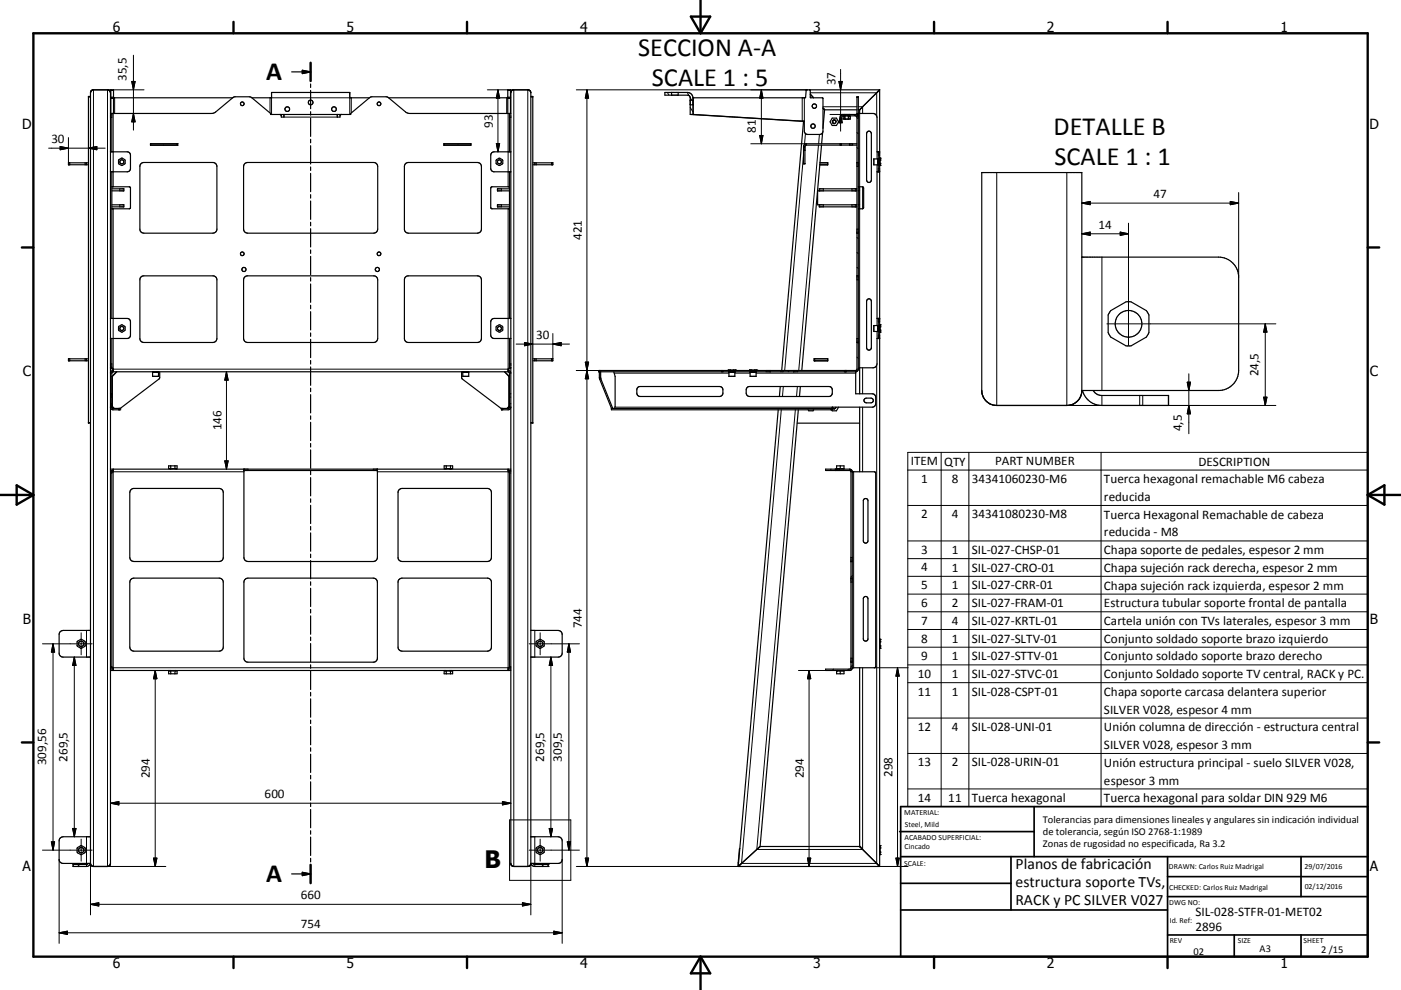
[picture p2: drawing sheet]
<svg xmlns="http://www.w3.org/2000/svg" width="420mm" height="297mm" viewBox="0 0 420 297" stroke-linecap="round" stroke-linejoin="round" font-family="sans-serif">
<g fill="none" stroke="#000" stroke-width=".36">
<path d="M93.1 18.8v5.5M27.1 28.9h-.6v98.1h.6M27.4 27.2l.4-.2h4.6l.6 .3 .1 .5v231.2a.91 .91 0 0 1-.9 1h-4.2a.91 .91 0 0 1-.9-1v-231.2zM33.1 34h30.7l.9-.4 5.2-4.3 .6-.3 4.7 .1 5.9 4.9v.3h24v-.3l5.8-4.7 .6-.3 4.7 .1 5.4 4.5 .9 .4h30.7M33.2 34v-7h.8v7M33.2 29.3h36.6M33.5 34v11.5M75.5 29.3h5.9v-1.6h23.5v1.6h5.9M83.9 34.3l.4 .2v.6h.8v-.8M87.4 21.6h5.7M90.6 21.1l2.5 .5-2.5 .5zM93.1 25.2v1"/>
<path d="M93.1 27.1v5.5M93.1 33.5v1M93.1 35.4v5.5M101.1 34.3v.8h.8l.1-.6 .3-.2M116.5 29.3h36.6M152.2 34v-7h.9v7M152.7 34v11.5M153.3 27.3l.6-.3h4.5l.6 .3 .1 .5v231.2l-.1 .5-.8 .5h-4.2l-.5-.2-.3-.6zM159.1 28.9h.6v98.1h-.6M201.3 27.7v.9M203.3 27.7v.9M206.9 30.1h.8"/>
<path d="M206.9 31.4h.8M207.2 34.3l33.9 2 .1 3.3 .3 .5 .7 .2h3.5l.7-.2 .2-.3M207.7 29.3a1.64 1.64 0 0 0-1.6-1.6h-6.8v.9h6.8l.6 .2 .2 .5v5l33.6 2M207.7 29.3v5M240.9 36.3l-6.5 74.9M241.7 27.1l-.2 2.1-.2 .1h-33.6M241.7 27h22v233M241.7 27h.1M241.7 27v.1M241.8 27l-.1 .1M241.9 27h-.1M242.7 27l.2 .2 .1 2.1 3.7 .1-.1 10.4"/>
<path d="M242.9 28.2l1 1.1M246.6 39.8l-.3 3.3M246.7 32.4l.5 .5M247.2 32.9h.1M247.2 32.9l-.5 5.6M247.2 32.9h9.7M249.5 35.4h1.3l.6 1.2-.6 1h-1.3l-.6-1zM252.7 34.8v.9h2.2v-.9M253 34.3v.6h-.3M253.3 34.8v.9M254.3 34.8v.9M254.6 34.3v.6h.3"/>
<path d="M254.7 34.8v.1M256.9 34.4l-4.6-.1v.5h4.2l.4 .2v75.9l-.1 .2-77.3 .1v.3h77M256.9 34.3h.4M256.9 34.4v-5.4h.4v81.7l-.2 .6-.6 .2M256.9 34l5.1 .1 .8 .6 .1 10.8h.8M256.9 34.4l.4 .7M257.3 32.9h.4M260.1 39.5a.7 .7 0 0 1 .7-.1 .7 .7 0 0 1 .4 .6v14.1a.71 .71 0 0 1-.7 .6 .71 .71 0 0 1-.7-.6v-14.1zM263.7 27l-6 5.9v1.1M263.7 27h.1M25.5 48.8v.6M25.9 48.8v.6"/>
<path d="M26.5 48.8h-6v.6h6M33.1 45.5l5.3 .1 .5 .3 .2 .6v4.1l-.3 .7-.7 .2h-5M33.5 51.5v44M33.5 56h5.2l.4 .3-.1 6.2-5.5 .1M33.5 56.6h3.6v.7h-3.6M42.4 49l.7-.3h20.7l.8 .3 .4 .9v18.8l-.2 .8-1 .5h-20.7l-.7-.3-.5-1v-18.8zM45.1 43.1h8v.5l-8-.1zM48.9 43.5v.1M73.5 49l.7-.3 38.4 .2 .5 .5 .1 .5-.1 19.4-.5 .5-.6 .2-38.3-.2-.4-.3-.3-.8v-18.8zM93.1 41.8v1.1M93.1 43.7v5.5M93.1 50.1v1"/>
<path d="M93.1 52v5.5M93.1 58.4v1M121.7 49l.7-.3h20.7l.8 .3 .4 .9v18.8l-.2 .8-1 .5h-20.7l-.7-.3-.5-1v-18.8zM133.1 43.1h8.1v.5l-8.1-.1zM137.3 43.5v.1M148.9 47.9l.7-.4 1 .4v1.3l-.8 .4-.9-.4zM152.7 51.5v44M152.7 56h-5.2l-.4 .4 .1 6.1 5.5 .1M152.7 56.6h-3.6v.7h3.6M153.2 45.5l-5.3 .1-.5 .3-.3 .6v4.1l.4 .7 .6 .2h5.1M159.7 48.8h6.1v.6h-6.1M160.3 48.8v.6"/>
<path d="M160.7 48.8v.6M245.8 49.4h2.4M245.8 48.8h2.4M245.8 48.8h2.4v.7h-2.4M246.3 43.5l-5.9 67.7M256.6 56.6v.7M256.9 43.1l-15.6 .2-.4 .6v5.3h.4v-5.3l.3-.3 15.3-.1M256.9 48.7h.4M256.9 56.6h-11.3v.7M256.9 57.3h-11.8v4.1h11.8M257.3 56l1.3 .1 .3 .3v6l-.4 .2h-1.2M257.3 57.3h.4"/>
<path d="M257.7 56v6.6M263.2 47.7h-1.2v1.8h1.2M263.2 47.7v1.8M263.2 47.7h.1M263.2 47.7l.1 .2M263.3 47.9v.1M263.3 49.2l-.1 .3M263.3 45.5v6M263.3 48.2v.7M263.3 49.2h.1M263.7 51.5h-.8v44h.8M263.7 47.6l.1 2.1"/>
<path d="M263.7 49.1l.1 .1M263.7 49h.1M263.7 49.6l.1 .1M263.8 48.1h.1M263.8 48.1h-.1M263.8 49.6v.1M263.8 49h.1M263.8 47.9l-.1 .1M294.3 51.8h30v65.8a4.5 4.5 0 0 1-4.5 4h-21a4.5 4.5 0 0 1-4.5-4.4zM33.5 61.4h3.6v.7h-3.6M93.1 60.3v5.5M93.1 66.7v1"/>
<path d="M93.1 68.6v5.5M93.1 75v1M93.1 76.9v5.5M152.7 61.4h-3.6v.7h3.6M245.6 61.4v.7h11.3M256.6 61.4v.7M256.9 70h.4M257.3 61.4h.4M324.3 77.1h41a6 6 0 0 1 6.1 6v28.1a6 6 0 0 1-6.1 6h-41M33.1 95.5l5.3 .1 .5 .3 .2 .7v3.9l-.3 .8-.7 .3h-5M35.7 97.9l.7-.4 1 .4v1.3l-.7 .4-1-.4zM42.4 83l.7-.2h20.7l.8 .2 .4 1v17.6l-.2 .7-1 .4h-20.7l-.7-.2-.5-.9v-17.6z"/>
<path d="M73.3 83.2l.9-.4 38.4 .1 .5 .5 .1 .6-.1 18.1-.3 .4-.8 .2-38.3-.1-.4-.3-.3-.7v-17.6zM93.1 83.3v1M93.1 85.2v5.5M93.1 91.6v1M93.1 93.5v5.5M93.1 99.9v1M121.5 83.2l.9-.4h20.7l.8 .2 .4 1v17.6l-.2 .7-1 .4h-20.7l-.7-.2-.5-.9v-17.6zM148.9 97.9l.7-.4 1 .4v1.3l-.7 .4-1-.4zM153.2 95.5l-5.3 .1-.5 .3-.3 .7v3.9l.4 .8 .6 .3h5.1M256.9 82.8h.4M260.1 89.8a.72 .72 0 0 1 .7-.1 .72 .72 0 0 1 .4 .6v14a.71 .71 0 0 1-.7 .7 .71 .71 0 0 1-.7-.7v-14zM263.2 97.7h-1.2v1.7h1.2"/>
<path d="M263.2 97.7v1.7M263.2 97.7h.1M263.2 97.7l.1 .2M263.3 99.2l-.1 .2M263.3 95.5v6.1M263.3 98.2v.7M263.3 99.1v.1M263.7 97.5v2M263.7 99.1l.1 .1M263.7 99h.1M263.8 98.1h.1M263.8 97.9l-.1 .1"/>
<path d="M263.8 98.1h-.1M263.8 99h.1M263.8 97.9h.1M25.5 107.6v.6M25.9 107.6v.6M26.5 107.6h-6v.6h6M33.1 118.1h.4M33.5 101.6l.1 8.8M33.5 110.3h-.4l.8 .4M33.6 110.4v.1M33.6 112.9v9.1M33.6 112.9h.1"/>
<path d="M33.6 110.5l.3 .2M33.7 112.9v9.1M33.9 110.7v.8M33.9 111.5l-.4 .4v10.3M33.9 111.5h118.4M33.9 111.2l-.5 .2-.3 .5M34.9 111.5l-1.3 1.4M35 111.5l-1.3 1.4M45.7 111.5v1.4h1.8v-1.4M45.7 111.7h1.8M45.9 111.5h.6M46.8 111.5h.6"/>
<path d="M47.9 111.5v1.7l-.2 .5-11.7 8.8h-2.2l-.3-.3M93.1 101.8v5.5M93.1 108.2v1M93.1 110.1v5.5M93.1 116.5v1M93.1 118.4v5.5M138.4 111.5v1.7l.2 .5 11.6 8.8h2.3l.2-.3M138.7 111.5v1.4h1.8v-1.4M138.7 111.7h1.8M138.9 111.5h.6M139.8 111.5h.6M151.2 111.5l1.4 1.4"/>
<path d="M151.3 111.5l1.4 1.4M152.3 111.5l.4 .4v10.3M152.3 111.2l.6 .2 .3 .5M152.5 110.7l-.2 .8M152.6 112.9h.1M152.6 112.9v9.1M152.7 112.9v9.1M152.7 110.4l.5-.1-.7 .4M152.7 101.6v8.8l-.3 .3M152.7 118.1h.5M159.7 107.6h6.1v.6h-6.1M160.3 107.6v.6"/>
<path d="M160.7 107.6v.6M179.7 111.5v2.1l3.6 8.9M180.1 111.5l.1 2.2 3.5 8.8M184 111.5l.4 1.4v9.1l-.2 .5M191.1 116.3l.8-.3h23.8h.4l.5 .5 .1 1.4-.4 .8-.6 .3h-23.8l-.6-.3-.4-.5zM218.3 111.1h2.2M218.3 111.1l.1 .1M218.4 111.1h-.1M218.5 111.7v1.2h1.8v-1.2M218.5 111.7h1.8M218.5 111.6v.1M218.5 111.6h.1"/>
<path d="M218.8 111.1h.1M218.8 111.1l.1 .1M218.8 111.5l-.2 .1M219 111.1h.1M219 111.1v.1M219.1 111.5h.7M219.9 111.1h.1M219.9 111.1v.1M220 111.5l.3 .2M220 111.1v.1M220.1 111.1h-.1M220.5 111.1h.1"/>
<path d="M220.5 111.1l-.1 .1M224.1 116.2l.6-.2h23.8h.5l.4 .5 .1 1.4-.2 .7-.8 .4h-23.8l-.6-.3-.4-.5v-1.5zM224.7 111.1h2.2M224.7 111.1h.1M224.7 111.1l.1 .1M224.9 111.7v1.2h1.8v-1.2M224.9 111.7h1.8M225.1 111.1h.1M225.2 111.1v.1M225.2 111.5l-.3 .2M225.3 111.1v.1M225.3 111.1h.1"/>
<path d="M225.4 111.5h.8M226.2 111.1h.1M226.2 111.1v.1M226.4 111.5v.1M226.4 111.1l-.1 .1M226.4 111.1h.1M226.4 111.6h.1M226.5 111.6h.1M226.7 111.6h-.1M226.7 111.6v.1M226.9 111.1h.1M226.9 111.1l-.1 .1"/>
<path d="M230.9 111.2v.3M233.9 116l-.2 3M234.1 111.2v.3M234.7 111.2v.3M237.9 111.2v.3M240 116l-.3 3M244.1 107.6h4.1v.7l-4.1-.1zM253.5 111.2v.3M256.5 111.5v6.6h5l.7 .3 .3 .5v2.2l-.5 1-12.5 .1v.7h-66.2v-.4M256.9 102.7h.4M257.7 110.3v7.8M257.7 110.3l-.4 .4"/>
<path d="M259.2 119.7l.5-.3h1.4a.71 .71 0 0 1 .7 .7 .71 .71 0 0 1-.7 .8h-1.4a.7 .7 0 0 1-.6-.4 .7 .7 0 0 1 .1-.8zM263.7 101.6h-.8v7.6l-.2 .7-1 .4h-4M324.5 117.2a6 6 0 0 0 5.9 4.4h20v-3h-20a3 3 0 0 1-2.7-1.4M33.5 122.2h-.4v.2l.6 .5h2.2v-.4M33.6 122l.5 .5M33.6 122h.1M33.7 122l.6 .5M51.2 139.8v.9M52.5 139.8v.8M93.1 124.8v1M93.1 126.7v5.5M93.1 133.1v1"/>
<path d="M93.1 135v5.5M133.8 139.8v.8M135.1 139.8v.9M152.6 122h.1M152.6 122l-.6 .5M152.7 122l-.6 .5M152.7 122.2h.5l-.3 .5-.4 .2h-2.2v-.4M183.3 122.5h66.2M233.3 122.9l-12 137.1M239 127h18.7M239.3 122.9l-11.4 131.1M242.3 122.9l.2 .3h1.3l.1-.3"/>
<path d="M249.6 122.2a.49 .49 0 0 0 .5 .4 .49 .49 0 0 0 .5-.4M251.4 122.2l-.6 1h-1.3l-.2-.3M251.9 139.8v.9M257.7 122.2v19.3M33.1 140.7h120.1M33.1 141.2h.8M33.5 141.5v58.8M33.9 140.7v.8h-.8M39.4 146.8l.7-.3h25.6l.8 .3 .4 1v19.4l-.2 .8-1 .5h-25.6l-.7-.3-.5-1v-19.4zM51 140.7l-.4-.1v-.8h2.5v.9M51.5 140.7v-.1h1.4v.1M52.6 140.6v.1"/>
<path d="M73.1 141.2h40M73.1 140.7v26.5l.3 .8 .9 .5h37.6l.8-.3 .4-1v-26.5M93.1 141.4v1M93.1 143.3v5.5M93.1 149.7v1M93.1 151.6v5.5M93.1 157.9v1.1M93.1 159.9v5.5M119.6 147l.9-.5h25.6l.8 .3 .4 1v19.4l-.2 .8-1 .5h-25.6l-.7-.3-.5-1v-19.4zM133.2 140.7v-.9h2.5v.8l-.5 .1M133.3 140.7v-.1h1.5v.1M133.6 140.6v.1"/>
<path d="M152.3 140.7v.8h.9M152.3 141.2h.9M152.7 141.5v58.8M250.4 140.7v.5M250.8 140.6h.9v.1M250.8 140.7v-.9h2.2v.9M251.1 140.6v.1M252.7 140.6v.1M253 140.6h-.8v.1M255.5 141.5l-.2-.5-.6-.3h-7.2v.5h7.4l.2 .2v59.1l-.4 .2h-7.2v.5h7.2l.6-.3 .2-.6M255.5 141.5h6.6l.4 .4v58.1l-.2 .3h-6.8M255.5 141.5v58.8"/>
<path d="M258.9 149.9a.71 .71 0 0 1 .8-.3 .71 .71 0 0 1 .5 .6v12a.7 .7 0 0 1-.7 .8 .7 .7 0 0 1-.7-.8zM39.2 173.9l.9-.5h25.6l.8 .3 .4 1v19.4l-.2 .8-1 .5h-25.6l-.7-.3-.5-1v-19.4zM73.4 173.9l.9-.5 38.2 .2 .5 .5 .1 .6-.1 23.3-.5 .6-.6 .1-38.1-.1-.4-.4-.3-.7v-22.8zM93.1 166.2v1.1M93.1 168.2v5.5M93.1 174.6v1M93.1 176.5v5.5M119.6 173.9l.9-.5h25.6l.8 .3 .4 1v19.4l-.2 .8-1 .5h-25.6l-.7-.3-.5-1v-19.4zM255.1 168.5h.4M255.1 173.4h.4M258.9 179.3a.7 .7 0 0 1 .8-.3 .7 .7 0 0 1 .5 .6v12a.7 .7 0 0 1-.7 .7 .7 .7 0 0 1-.7-.7zM27.1 189.1h-8.2l-.9 .5-.3 .8v5.5l.5 1 .7 .2h8.2"/>
<path d="M93.1 182.8v1.1M93.1 184.8v5.5M93.1 191.1v1.1M93.1 193.1v5.5M93.1 199.4v1.1M159.1 189.1h8.2l1 .5 .2 .8v5.5l-.4 1-.8 .2h-8.2M160.9 192.4l.9-.6 1.2 .6 .2 .2-.2 1.3-.9 .6-1.2-.6-.2-.2zM255.1 198.7h.4M263.7 191.9v2.5M263.7 193.8l.1 .1M263.7 193.8h.1M263.8 192.5v.1"/>
<path d="M263.8 192.5h-.1M263.8 193.7v.1M263.8 192.4l-.1 .1M33.1 201.2h120.1M33.1 200.7h.8M33.1 200.3h.8v.9M50.6 201.2v.9h2.5v-.8l-.5-.1M50.7 201.2h1.4M51 201.2v.1M51.2 201.3v.8M52.5 201.2v.9M93.1 201.4v5.5"/>
<path d="M93.1 207.7v1.1M93.1 209.7v5.5M93.1 216v1.1M93.1 218v5.5M133.2 201.2v.9h2.5v-.8l-.5-.1M133.3 201.2h1.5M133.6 201.2v.1M133.8 201.3v.8M135.1 201.2v.9M152.3 200.7h.9M153.2 200.3h-.9v.9M250.8 201.2v.9h2.2v-.9"/>
<path d="M251.1 201.2v.1M251.7 201.2l-.9 .1M251.9 201.2v.9M252.2 201.2l.8 .1M252.7 201.2v.1M257.7 200.3v53.7M93.1 224.3v1.1M93.1 226.3v5.5M93.1 232.6v1.1M93.1 234.6v5.5M26.4 259l-.5 .3h-4v.7l4.3-.1 .6-.4 .3-.5M27.1 251h-8.2l-.9 .5-.3 .8v5.5l.5 1 .7 .2h8.2"/>
<path d="M93.1 240.9v1.1M93.1 242.9v5.4M93.1 249.2v1.1M93.1 251.1v5.6M93.1 257.5v1.1M93.1 259.4v5.6M159.1 251h8.2l1 .5 .2 .8v5.5l-.4 1-.8 .2h-8.2M159.2 259l.4 .7 .5 .2 4.2 .1v-.7h-4l-.5-.3M160.9 254.3l.9-.6 1.2 .6 .2 .2-.2 1.3-.9 .6-1.2-.6-.2-.2zM221.3 260h42.4M221.4 259.9l-.1 .1M221.8 254.6l-.5 5.4"/>
<path d="M227.9 254l-6.5 5.9M227.9 254h29.8M257.7 254l6 6M263.7 253.8v2.5M263.7 255.7l.1 .1M263.7 255.7h.1M263.8 254.4v.1M263.8 254.4h-.1M263.8 255.6v.1M263.8 254.3v.1M87.4 262.2h5.7M90.6 261.7l2.5 .5-2.5 .5z"/>
<circle cx="72.6" cy="31.1" r=".55"/>
<circle cx="86.1" cy="32.7" r=".7"/>
<circle cx="93.1" cy="30.8" r=".7"/>
<circle cx="100.1" cy="32.7" r=".7"/>
<circle cx="113.6" cy="31.2" r=".55"/>
<circle cx="243.8" cy="37.8" r=".66"/>
<circle cx="244.2" cy="31.9" r=".65"/>
<circle cx="250.1" cy="36.5" r=".49"/>
<circle cx="36.5" cy="48.5" r=".6"/>
<circle cx="36.5" cy="48.6" r="1.09"/>
<circle cx="149.7" cy="48.6" r=".6"/>
<circle cx="72.6" cy="76.1" r=".56"/>
<circle cx="113.6" cy="76.1" r=".56"/>
<circle cx="36.5" cy="98.6" r=".6"/>
<circle cx="73.1" cy="80.9" r=".62"/>
<circle cx="113.1" cy="80.8" r=".62"/>
<circle cx="149.7" cy="98.6" r=".6"/>
<circle cx="338.3" cy="97.1" r="4"/>
<circle cx="338.4" cy="97.2" r="6.7"/>
<circle cx="24.3" cy="193.1" r=".8"/>
<circle cx="24.3" cy="193.1" r="1.33"/>
<circle cx="161.9" cy="193.1" r=".8"/>
<circle cx="24.3" cy="255.1" r=".8"/>
<circle cx="24.3" cy="255.1" r="1.34"/>
<circle cx="161.9" cy="255" r=".81"/>
</g>
<g fill="none" stroke="#000" stroke-width=".3">
<path d="M40 16.6v22.4M26.5 29.1h.6M28 27v233M33.1 35.2h.4M33.2 29.1h.8M33.2 29.5h.8M33.2 27.2h.8M33.9 34v22M34.4 29.3v4.7M39.5 24.4h1l-.5 2.6zM40 34l.5 2.6h-1zM43.2 27h-11v233h17.5"/>
<path d="M81 29.3v4.6M81.4 34.3v-5h23.5v5M85.1 35.1h16M105.3 29.3v4.6M146.1 27h7.9v233M149.3 27l.5 2.4h-1zM149.3 27v18.5M151.9 29.3v4.7M152.2 29.1h.9M152.2 29.5h.9M152.2 27.2h.9M152.3 34v22"/>
<path d="M152.7 35.2h.5M158.2 27v233M159.1 29.1h.6M172.8 27h68.9M176 27v233M176 27l.5 2.4h-1zM200.1 27.7l.4 .9M206 27.7l.6 1M206.9 29.2l.5 .9M206.9 32.2l.8 1.4M207.9 29.3v5M228.3 27l.4 2.4h-.9z"/>
<path d="M228.3 27v16.1M240.5 29.3v7M241.1 29.3v7M242.9 27.8h19.9v7M246.7 32h10.2M248.8 34.3h4.2M250.7 36.5a.6 .6 0 0 0-.7-.5 .6 .6 0 0 0-.5 .7 .6 .6 0 0 0 .7 .4M251.5 24.4h1l-.5 2.6zM252 20.8v18.5M252 34.3l.5 2.5h-1zM252.5 34.3l.4 .5M253.2 34.8v.9"/>
<path d="M253.3 34.8l-.5 .9M254.4 34.8v.9M254.9 35.3l-.2 .4M256 34.3l.4 .5M256.9 29.3h.4M256.9 39.8l.4 .4M256.9 35.3l.4 .4M257.2 34.8h.1M257.3 32h1.3v2M257.7 34v22M14.6 44.5h16.9M18 43.9l2.5 .6-2.5 .4z"/>
<path d="M20.5 41.3v7.5M20.9 48.8v.6M26.5 44.5l2.5-.6v1zM35.9 56.6v.7M148.8 43.1h1l-.5 2.4zM150.3 56.6v.7M165.3 48.8v.6M225.1 43.1h16.6v.4M227.8 40.6h.9l-.4 2.5zM240.9 46.4l-5.6 64.8M240.9 49.1h.4M240.9 45.2h.4"/>
<path d="M240.9 44.2h.4M240.9 43.9h.4M241.5 40.1l-.3 3.2M245.4 43.5l-5.9 67.7M245.7 40.3l-.3 2.8M246.8 56.6v.7M251.9 43.1v.4M252.2 43.1v.4M254.7 43.1v.4M255.4 56.6v.7M255.6 43.1v.4M256.9 49.9h.4"/>
<path d="M256.9 44.2l.4 .5M258.6 56.1v6.5M262.9 45.5v2.2M262.9 49.5v2M263.3 50.6h.4M263.3 46.5h.4M298.8 51.8v69.8M319.8 51.8v69.8h62.7M371.4 57.8v25.3M33.9 62.6v48.1h118.4v-48.1M35.9 61.4v.7M150.3 61.4v.7"/>
<path d="M246.8 61.4v.7M255.4 61.4v.7M256.9 68.7h.4M256.9 75.7l.4 .4M256.9 71.2l.4 .4M257.7 62.6v47.7M324.3 60.9h47.1M324.3 60.9l2.6-.5v1zM324.3 70.1l2.6-.5v1zM324.3 70.1h14M330.4 77.1v40.1M335.8 69.6l2.5 .5-2.5 .5z"/>
<path d="M338.3 67v36.7M368.8 60.4l2.6 .5-2.6 .5zM256.9 84h.4M256.9 80.2l.4 .4M262.9 95.5v2.2M262.9 99.4v2.2M263.3 96.6h.4M331.9 97.2h50.6M379.3 97.2v24.4M379.3 97.2l.5 2.4h-.9zM20.9 107.6v.6M33.1 109.2h.4"/>
<path d="M33.1 119.2h.4M33.1 111.9h.4M67.9 111.5v29.2M67.9 111.5l.5 2.6h-1zM152.7 109.2h.5M152.7 119.2h.5M152.7 111.9h.5M154.7 103.2h16M157.2 102.7l2.5 .5-2.5 .5zM165.3 107.6v.6M165.8 103.2l2.4-.5v1zM165.8 100.1v7.5"/>
<path d="M172.8 111.2h7.1v.3M175.5 108.6h1l-.5 2.6zM176 111.2l.5 2.4h-1zM179.7 113.2h.4M179.8 113.7h.4M184.1 111.9h34.4M216.4 111.2v.3M216.5 111.2v.3M216.7 111.2v.3M216.8 111.2v.3M220.3 111.9h4.6M226.7 111.9h29.8"/>
<path d="M229.7 111.2v.3M234 111.2l.1 .1M234.8 116l-.2 3M236.1 111.2l.4 .3M239.1 116l-.3 3M239.1 111.2v.3M253.1 111.2v.3M256.5 111.2l.3 .3M256.9 101.6h.4M256.9 107.1l.4 .4M257 102.7l.3 .3M258.6 110.3v7.8"/>
<path d="M262.8 109.6v149.4h-40.5l11.9-136.1M263.3 100.5h.4M330.4 118.6v3M341.7 118.6v3M342.6 118.6v3M350.3 118.6v3M355.9 114.7h1l-.5 2.5zM356.4 112.1v18M378.9 119.2h.9l-.5 2.4zM26.5 126.8h.6M33.1 121.1h.4M35.5 122.5v.4"/>
<path d="M67.4 138.3h1l-.5 2.4zM150.7 122.5v.4M152.7 121.1h.5M159.1 126.8h.6M184.4 122.2h65.1l.2 .4 .5 .1M238.5 122.9l-11.6 131.9h31.7v-54.5M249.1 122.5v.4M258.6 122.2v19.3M272.2 135.7h137.8v106.3h-137.8zM282.2 135.7v106.3M290.5 135.7v106.3M330.1 135.7v106.3"/>
<path d="M356.4 121.6l.5 2.6h-1zM33.1 141.9h.4M73.1 141.5h-39.2v58.8h118.4v-58.8h-39.2M74.3 140.7v.5M111.9 140.7v.5M152.7 141.9h.5M249.2 140.7l-.4 .5M251.6 140.7v.5M254.7 140.7v.5M255.1 141.5h.4M255.9 141.5v58.8M272.2 141h137.8"/>
<path d="M272.2 151.6h137.8M255.1 174.7h.4M255.1 167.2h.4M255.3 168.5l-.2 .1M255.5 172.7l-.4 .4M272.2 162.3h137.8M272.2 167.6h137.8M272.2 172.9h137.8M272.2 178.2h137.8M12.7 193.2h14.9M15.9 193.2v61.9M15.9 193.2l.5 2.4h-1z"/>
<path d="M22.3 197.1v53.9M22.3 197.1l.5 2.5h-1zM24.3 189.8v6.7M25.9 189.1v8M33.1 200h.4M152.7 200h.5M158.6 193.2h15.1M160.3 189.1v8M161.9 189.8v6.7M165.2 197.1l.5 2.5h-1zM165.2 197.1v53.9M170.6 193.2l.5 2.4h-1z"/>
<path d="M170.6 193.2v61.9M255.1 197.5h.4M255.5 199.6l-.4 .5M272.2 183.5h137.8M272.2 188.9h137.8M272.2 194.2h137.8M272.2 199.5h137.8M46.5 201.2l.5 2.4h-1zM46.5 201.2v58.8M239.4 201.2h8.1M242.6 201.2v58.8M242.6 201.2l.5 2.4h-1z"/>
<path d="M249.9 200.7l-.3 .5M254.4 200.7l-.4 .5M262.1 200.3h10.2M269.1 200.3v59.7M269.1 200.3l.5 2.6h-1zM272.2 204.8h137.8M272.2 215.4h137.8M272.2 226h137.8M272.2 236.7h137.8M12.7 255.1h14.9M15.4 252.6h1l-.5 2.5zM17.7 257.8v25.2"/>
<path d="M21.8 248.5h1l-.5 2.5zM21.9 259.3v.7M23.5 259.3v.7M23.6 259.3v.7M24.3 251.8v6.6M25.9 251v8M25.9 259.3v.7M27.1 259v15.5M33.1 241h120.1M33.1 241l2.5-.5v1zM46 257.4h1l-.5 2.6zM150.6 240.5l2.6 .5-2.6 .5z"/>
<path d="M152.8 246h18.3v18.1h-18.3zM158.6 255.1h15.1M159.1 259v15.5M160.3 251v8M160.3 259.3v.7M161.9 251.8v6.6M162.6 259.3v.7M162.8 259.3v.7M164.3 259.3v.7M164.7 248.5h1l-.5 2.5zM168.5 257.8v25.2M170.1 252.6h1l-.5 2.5z"/>
<path d="M172.8 260h48.5M175.5 257.4h1l-.5 2.6zM221.3 258.8h.1M242.1 257.4h1l-.5 2.6zM263.7 260h8.6M268.6 257.4h1l-.5 2.6zM17.7 279.8h150.8M17.7 279.8l2.5-.4v1zM27.1 271.3h132M27.1 271.3l2.5-.5v1zM156.6 270.8l2.5 .5-2.5 .5zM166 279.4l2.5 .4-2.5 .6z"/>
</g>
<g fill="#000">
<circle cx="34" cy="29.3" r=".18"/>
<circle cx="207.7" cy="29.3" r=".18"/>
<circle cx="207.7" cy="34.3" r=".18"/>
<circle cx="241.7" cy="27" r=".18"/>
<circle cx="53.1" cy="43.5" r=".18"/>
<circle cx="53.1" cy="43.1" r=".18"/>
<circle cx="263.3" cy="45.5" r=".18"/>
<circle cx="263.3" cy="51.5" r=".18"/>
<circle cx="263.8" cy="47.5" r=".18"/>
<circle cx="263.8" cy="49.7" r=".18"/>
<circle cx="263.8" cy="49.6" r=".18"/>
<circle cx="263.8" cy="47.9" r=".18"/>
<circle cx="263.8" cy="49" r=".18"/>
<circle cx="263.8" cy="48.1" r=".18"/>
<circle cx="263.8" cy="49.2" r=".18"/>
<circle cx="263.3" cy="95.5" r=".18"/>
<circle cx="263.8" cy="99.6" r=".18"/>
<circle cx="263.8" cy="97.5" r=".18"/>
<circle cx="263.8" cy="98.1" r=".18"/>
<circle cx="263.8" cy="99.2" r=".18"/>
<circle cx="263.8" cy="99" r=".18"/>
<circle cx="263.8" cy="97.9" r=".18"/>
<circle cx="218.3" cy="111.1" r=".18"/>
<circle cx="220.5" cy="111.1" r=".18"/>
<circle cx="224.7" cy="111.1" r=".18"/>
<circle cx="226.9" cy="111.1" r=".18"/>
<circle cx="244.1" cy="107.6" r=".18"/>
<circle cx="244.1" cy="108.2" r=".18"/>
<circle cx="253.5" cy="111.2" r=".18"/>
<circle cx="253.5" cy="111.5" r=".18"/>
<circle cx="263.3" cy="101.6" r=".18"/>
<circle cx="35.9" cy="122.5" r=".18"/>
<circle cx="35.9" cy="122.9" r=".18"/>
<circle cx="249.5" cy="122.5" r=".18"/>
<circle cx="263.8" cy="191.8" r=".18"/>
<circle cx="263.8" cy="194.5" r=".18"/>
<circle cx="263.8" cy="192.6" r=".18"/>
<circle cx="263.8" cy="193.9" r=".18"/>
<circle cx="263.8" cy="193.7" r=".18"/>
<circle cx="263.8" cy="192.4" r=".18"/>
<circle cx="33.5" cy="200.3" r=".18"/>
<circle cx="152.7" cy="200.3" r=".18"/>
<circle cx="164.3" cy="260" r=".18"/>
<circle cx="164.3" cy="259.3" r=".18"/>
<circle cx="257.7" cy="254" r=".18"/>
<circle cx="263.8" cy="253.7" r=".18"/>
<circle cx="263.8" cy="256.4" r=".18"/>
<circle cx="263.8" cy="254.5" r=".18"/>
<circle cx="263.8" cy="254.3" r=".18"/>
<circle cx="263.8" cy="255.6" r=".18"/>
<circle cx="263.8" cy="255.8" r=".18"/>
</g>
<g fill="none" stroke="#000" stroke-width=".71">
<path d="M10 10h400v277h-400zM70 6.6v3.4M93.1 18.8v5.5M140 6.6v3.4M207.1 5h5.8l-2.9 5zM210 0v10M280 6.6v3.4M350 6.6v3.4M6.6 74.2h3.4M410 74.2h3.5M0 148.5h10M5 145.6l5 2.9-5 2.9z"/>
<path d="M410 148.5h10.1M410 148.5l5.1-2.9v5.8zM6.6 222.7h3.4M410 222.7h3.5M93.1 259.4v5.6M70 287v3.4M140 287v3.4M210 287v10M210 287l2.9 5h-5.8zM280 287v3.4M350 287v3.4"/>
</g>
<g fill="none" stroke="#000" stroke-width=".51">
<path d="M269.7 249.5h40.3M270 242h140v45h-140zM270 257h140M303.1 257v16M310 242v15M350 257v30M390.1 257v12M270 265h33.1M270 273h80M350 269h60M350 263h60M350 280.5h60"/>
<path d="M370 280.5v6.5M390.1 280.5v6.5"/>
</g>
<path d="M90.6 21.1l2.5 .5-2.5 .5zM90.6 261.7l2.5 .5-2.5 .5z" fill="#000" stroke="#000" stroke-width=".36"/>
<g fill="#000" stroke="#000" stroke-width=".3">
<path d="M39.5 24.4h1l-.5 2.6zM40 34l.5 2.6h-1zM149.3 27l.5 2.4h-1zM176 27l.5 2.4h-1zM228.3 27l.4 2.4h-.9zM251.5 24.4h1l-.5 2.6zM252 34.3l.5 2.5h-1zM18 43.9l2.5 .6-2.5 .4zM26.5 44.5l2.5-.6v1zM148.8 43.1h1l-.5 2.4zM227.8 40.6h.9l-.4 2.5zM324.3 60.9l2.6-.5v1z"/>
<path d="M324.3 70.1l2.6-.5v1zM335.8 69.6l2.5 .5-2.5 .5zM368.8 60.4l2.6 .5-2.6 .5zM379.3 97.2l.5 2.4h-.9zM67.9 111.5l.5 2.6h-1zM157.2 102.7l2.5 .5-2.5 .5zM165.8 103.2l2.4-.5v1zM175.5 108.6h1l-.5 2.6zM176 111.2l.5 2.4h-1zM355.9 114.7h1l-.5 2.5zM378.9 119.2h.9l-.5 2.4zM67.4 138.3h1l-.5 2.4z"/>
<path d="M356.4 121.6l.5 2.6h-1zM15.9 193.2l.5 2.4h-1zM22.3 197.1l.5 2.5h-1zM165.2 197.1l.5 2.5h-1zM170.6 193.2l.5 2.4h-1zM46.5 201.2l.5 2.4h-1zM242.6 201.2l.5 2.4h-1zM269.1 200.3l.5 2.6h-1zM15.4 252.6h1l-.5 2.5zM21.8 248.5h1l-.5 2.5zM33.1 241l2.5-.5v1zM46 257.4h1l-.5 2.6z"/>
<path d="M150.6 240.5l2.6 .5-2.6 .5zM164.7 248.5h1l-.5 2.5zM170.1 252.6h1l-.5 2.5zM175.5 257.4h1l-.5 2.6zM242.1 257.4h1l-.5 2.6zM268.6 257.4h1l-.5 2.6zM17.7 279.8l2.5-.4v1zM27.1 271.3l2.5-.5v1zM156.6 270.8l2.5 .5-2.5 .5zM166 279.4l2.5 .4-2.5 .6z"/>
</g>
<g font-size="7.9">
<text x="191.3" y="16.7">SECCION A-A</text>
<text x="79.8" y="24">A</text>
<text x="195.4" y="25.7">SCALE 1 : 5</text>
<text x="315.9" y="40.6">DETALLE B</text>
<text x="316.1" y="49.6">SCALE 1 : 1</text>
<text x="79.8" y="264.7">A</text>
</g>
<text font-size="7.2" x="145.3" y="260.3">B</text>
<g font-size="4.7">
<text x="304.5" y="260.9">Planos de fabricación</text>
<text x="304.5" y="266.2">estructura soporte TVs,</text>
<text x="304.5" y="271.6">RACK y PC SILVER V027</text>
</g>
<g font-size="4.2">
<text x="33.9" y="9.6">6</text>
<text x="103.9" y="9.6">5</text>
<text x="173.9" y="9.6">4</text>
<text x="243.8" y="9.6">3</text>
<text x="313.9" y="9.6">2</text>
<text x="383.9" y="9.6">1</text>
<text x="6.7" y="38.7">D</text>
<text x="410.5" y="38.7">D</text>
<text x="6.9" y="112.9">C</text>
<text x="410.7" y="112.9">C</text>
<text x="6.9" y="187.1">B</text>
<text x="410.7" y="187.1">B</text>
<text x="6.8" y="261.4">A</text>
<text x="410.7" y="261.4">A</text>
<text x="33.9" y="290.4">6</text>
<text x="103.9" y="290.4">5</text>
<text x="173.9" y="290.4">4</text>
<text x="243.8" y="290.4">3</text>
<text x="313.9" y="290.4">2</text>
<text x="383.9" y="290.4">1</text>
</g>
<g font-size="3.9">
<text x="37.9" y="24.3" transform="rotate(-90 37.9 24.3)">35,5</text>
<text x="250.4" y="25.6" transform="rotate(-90 250.4 25.6)">37</text>
<text x="147.7" y="38.3" transform="rotate(-90 147.7 38.3)">93</text>
<text x="226.7" y="39.8" transform="rotate(-90 226.7 39.8)">81</text>
<text x="15.4" y="42.9">30</text>
<text x="345.9" y="59.4">47</text>
<text x="329.4" y="68.6">14</text>
<text x="174.4" y="72.1" transform="rotate(-90 174.4 72.1)">421</text>
<text x="160.8" y="101.7">30</text>
<text x="377.3" y="112.9" transform="rotate(-90 377.3 112.9)">24,5</text>
<text x="66.4" y="129.1" transform="rotate(-90 66.4 129.1)">146</text>
<text x="354.3" y="129.4" transform="rotate(-90 354.3 129.4)">4,5</text>
<text x="273" y="139.6">ITEM</text>
<text x="283" y="139.7">QTY</text>
<text x="298.4" y="139.6">PART NUMBER</text>
<text x="359.3" y="139.7">DESCRIPTION</text>
<text x="276.2" y="144.9">1</text>
<text x="285.3" y="144.9">8</text>
<text x="291.3" y="144.9">34341060230-M6</text>
<text x="331" y="145">Tuerca hexagonal remachable M6 cabeza</text>
<text x="276.2" y="155.5">2</text>
<text x="285.3" y="155.5">4</text>
<text x="291.3" y="155.5">34341080230-M8</text>
<text x="331" y="150.4">reducida</text>
<text x="331" y="155.6">Tuerca Hexagonal Remachable de cabeza</text>
<text x="331" y="161">reducida - M8</text>
<text x="276.2" y="166.2">3</text>
<text x="285.3" y="166.2">1</text>
<text x="291.3" y="166.2">SIL-027-CHSP-01</text>
<text x="331" y="166.3">Chapa soporte de pedales, espesor 2 mm</text>
<text x="276.2" y="171.4">4</text>
<text x="285.3" y="171.5">1</text>
<text x="291.3" y="171.5">SIL-027-CRO-01</text>
<text x="331" y="171.6">Chapa sujeción rack derecha, espesor 2 mm</text>
<text x="276.2" y="176.8">5</text>
<text x="285.3" y="176.8">1</text>
<text x="291.3" y="176.8">SIL-027-CRR-01</text>
<text x="331" y="176.9">Chapa sujeción rack izquierda, espesor 2 mm</text>
<text x="276.2" y="182.1">6</text>
<text x="285.3" y="182.1">2</text>
<text x="291.3" y="182.1">SIL-027-FRAM-01</text>
<text x="331" y="182.2">Estructura tubular soporte frontal de pantalla</text>
<text x="174.4" y="188.6" transform="rotate(-90 174.4 188.6)">744</text>
<text x="276.2" y="187.5">7</text>
<text x="285.3" y="187.5">4</text>
<text x="291.3" y="187.5">SIL-027-KRTL-01</text>
<text x="331" y="187.5">Cartela unión con TVs laterales, espesor 3 mm</text>
<text x="276.2" y="192.8">8</text>
<text x="285.3" y="192.8">1</text>
<text x="291.3" y="192.8">SIL-027-SLTV-01</text>
<text x="331" y="192.9">Conjunto soldado soporte brazo izquierdo</text>
<text x="275.2" y="203.4">10</text>
<text x="276.2" y="198.1">9</text>
<text x="285.3" y="198.1">1</text>
<text x="285.3" y="203.4">1</text>
<text x="291.3" y="198.1">SIL-027-STTV-01</text>
<text x="291.3" y="203.4">SIL-027-STVC-01</text>
<text x="331" y="198.1">Conjunto soldado soporte brazo derecho</text>
<text x="331" y="203.5">Conjunto Soldado soporte TV central, RACK y PC.</text>
<text x="275.2" y="208.7">11</text>
<text x="285.3" y="208.7">1</text>
<text x="291.3" y="208.7">SIL-028-CSPT-01</text>
<text x="331" y="208.8">Chapa soporte carcasa delantera superior</text>
<text x="331" y="214.1">SILVER V028, espesor 4 mm</text>
<text x="275.2" y="219.4">12</text>
<text x="285.3" y="219.3">4</text>
<text x="291.3" y="219.4">SIL-028-UNI-01</text>
<text x="331" y="219.5">Unión columna de dirección - estructura central</text>
<text x="331" y="224.7">SILVER V028, espesor 3 mm</text>
<text x="13.8" y="229.6" transform="rotate(-90 13.8 229.6)">309,56</text>
<text x="20.2" y="228.6" transform="rotate(-90 20.2 228.6)">269,5</text>
<text x="45" y="233.5" transform="rotate(-90 45 233.5)">294</text>
<text x="163.2" y="228.6" transform="rotate(-90 163.2 228.6)">269,5</text>
<text x="168.5" y="228.6" transform="rotate(-90 168.5 228.6)">309,5</text>
<text x="241" y="233.5" transform="rotate(-90 241 233.5)">294</text>
<text x="267.5" y="233.2" transform="rotate(-90 267.5 233.2)">298</text>
<text x="275.2" y="230">13</text>
<text x="285.3" y="230">2</text>
<text x="291.3" y="230">SIL-028-URIN-01</text>
<text x="331" y="230">Unión estructura principal - suelo SILVER V028,</text>
<text x="79.3" y="239.4">600</text>
<text x="331" y="235.4">espesor 3 mm</text>
<text x="275.2" y="240.5">14</text>
<text x="284.3" y="240.5">11</text>
<text x="291.3" y="240.7">Tuerca hexagonal</text>
<text x="331" y="240.7">Tuerca hexagonal para soldar DIN 929 M6</text>
<text x="90.2" y="269.7">660</text>
<text x="358.4" y="274.9">SIL-028-STFR-01-MET02</text>
<text x="90.2" y="278.3">754</text>
<text x="358.4" y="279.4">2896</text>
</g>
<g font-size="3.1">
<text x="312.7" y="246.8">Tolerancias para dimensiones lineales y angulares sin indicación individual</text>
<text x="312.7" y="250.4">de tolerancia, según ISO 2768-1:1989</text>
<text x="312.7" y="254">Zonas de rugosidad no especificada, Ra 3.2</text>
<text x="357.8" y="286.5">02</text>
<text x="377.6" y="285.6">A3</text>
<text x="396.1" y="285.9">2 /15</text>
</g>
<g font-size="2.4">
<text x="271.1" y="244.4">MATERIAL:</text>
<text x="271.2" y="252">ACABADO SUPERFICIAL:</text>
<text x="271.3" y="248">Steel, Mild</text>
<text x="271.2" y="254.7">Cincado</text>
<text x="271.1" y="259.7">SCALE:</text>
<text x="350.4" y="260.8">DRAWN: Carlos Ruiz Madrigal</text>
<text x="391.1" y="260.6">29/07/2016</text>
<text x="350.5" y="266.9">CHECKED: Carlos Ruiz Madrigal</text>
<text x="391.2" y="266.7">02/12/2016</text>
<text x="350.5" y="271.4">DWG NO:</text>
<text x="350.7" y="276.9">Id. Ref:</text>
<text x="350.7" y="282.8">REV</text>
<text x="371.1" y="282.9">SIZE</text>
<text x="390.8" y="283">SHEET</text>
</g>
</svg>
